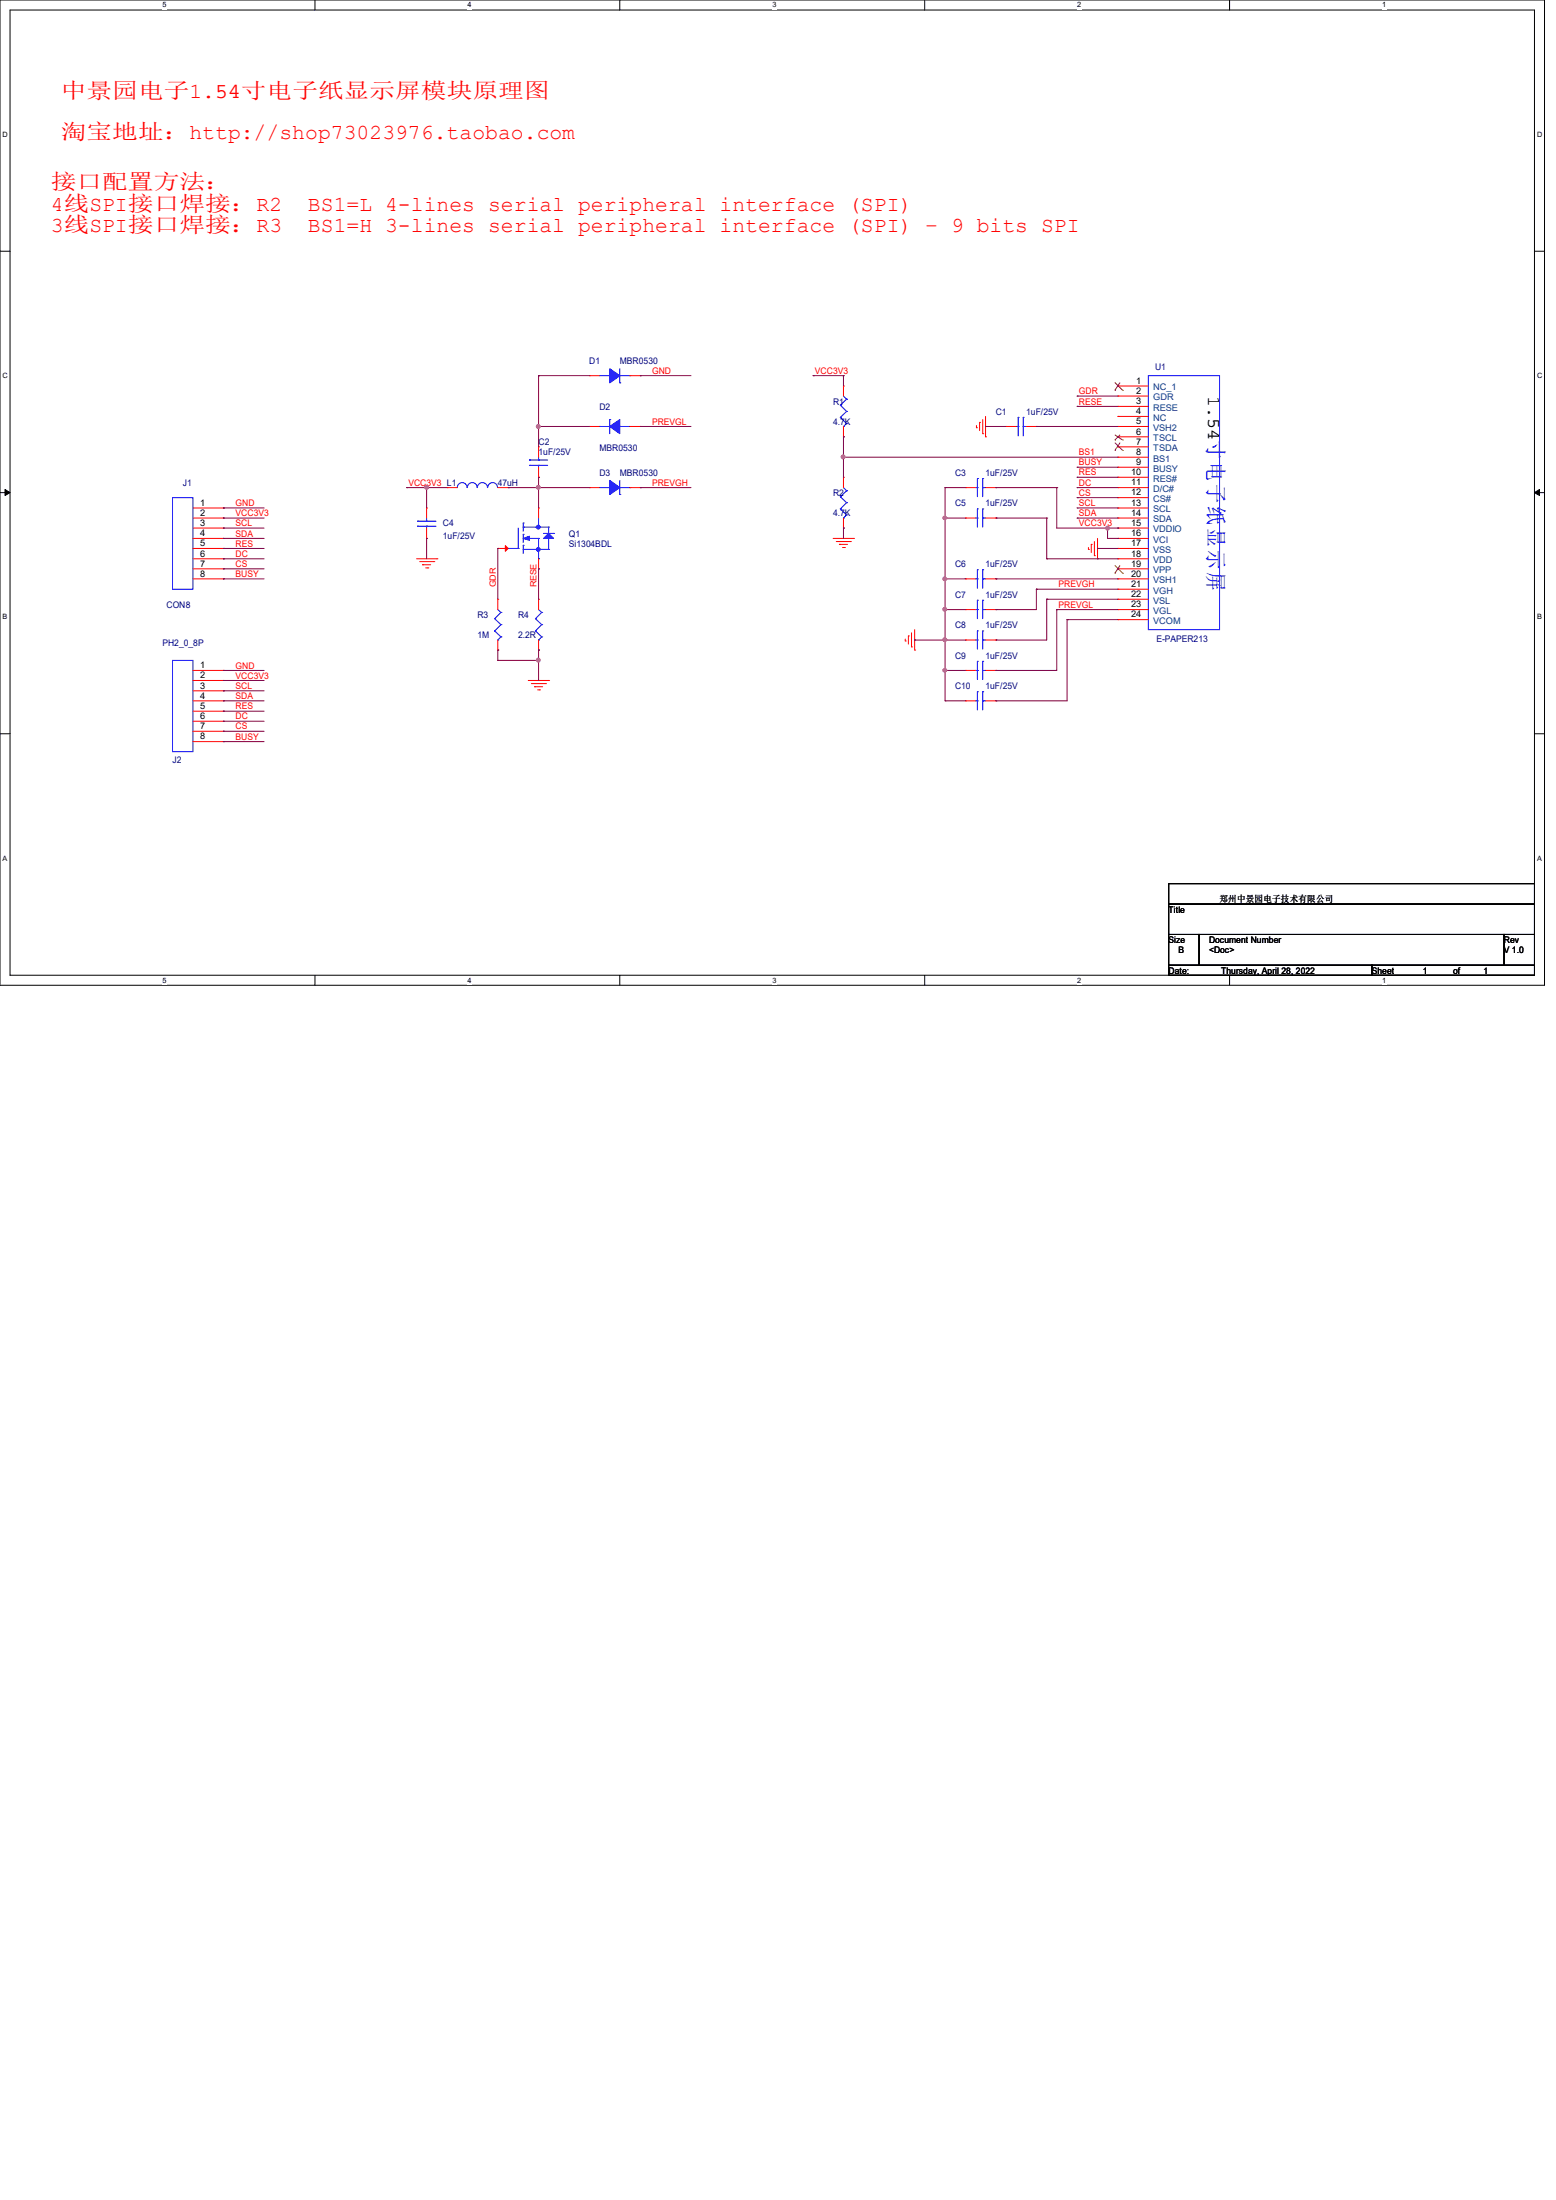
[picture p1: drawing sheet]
<svg xmlns="http://www.w3.org/2000/svg" width="210mm" height="297mm" viewBox="0 0 210 297" stroke-linecap="round" stroke-linejoin="round" font-family="sans-serif">
<path d="M0 0h208.4v133h-208.4zM1.4 1.4h205.7v130.3h-205.7z" fill="none" stroke="#000" stroke-width=".13"/>
<g fill="#fff">
<path d="M21.9 .1h.6v1.1h-.6z"/>
<path d="M21.9 131.8h.6v1.1h-.6z"/>
</g>
<path d="M42.5 0v1.4M42.5 131.7v1.3" fill="none" stroke="#000" stroke-width=".13"/>
<g fill="#fff">
<path d="M63.1 .1h.5v1.1h-.5z"/>
<path d="M63.1 131.8h.5v1.1h-.5z"/>
</g>
<path d="M83.7 0v1.4M83.7 131.7v1.3" fill="none" stroke="#000" stroke-width=".13"/>
<g fill="#fff">
<path d="M104.2 .1h.6v1.1h-.6z"/>
<path d="M104.2 131.8h.6v1.1h-.6z"/>
</g>
<path d="M124.8 0v1.4M124.8 131.7v1.3" fill="none" stroke="#000" stroke-width=".13"/>
<g fill="#fff">
<path d="M145.4 .1h.5v1.1h-.5z"/>
<path d="M145.4 131.8h.5v1.1h-.5z"/>
</g>
<path d="M165.9 0v1.4M165.9 131.7v1.3" fill="none" stroke="#000" stroke-width=".13"/>
<g fill="#fff">
<path d="M186.5 .1h.6v1.1h-.6z"/>
<path d="M186.5 131.8h.6v1.1h-.6z"/>
<path d="M.3 17.6h.8v1.1h-.8z"/>
<path d="M207.4 17.6h.8v1.1h-.8z"/>
<path d="M.3 50.2h.8v1.1h-.8z"/>
<path d="M207.4 50.2h.8v1.1h-.8z"/>
</g>
<path d="M0 33.9h1.4M207.1 33.9h1.3" fill="none" stroke="#000" stroke-width=".13"/>
<g fill="#fff">
<path d="M.3 82.8h.7v1.1h-.7z"/>
<path d="M207.4 82.8h.7v1.1h-.7z"/>
</g>
<path d="M0 66.5h1.4M207.1 66.5h1.3" fill="none" stroke="#000" stroke-width=".13"/>
<path d="M.7 66.1l.7 .4-.7 .4zM207.1 66.5l.7-.4v.8z" fill="#000" stroke="#000" stroke-width=".13"/>
<g fill="#fff">
<path d="M.3 115.3h.7v1.1h-.7z"/>
<path d="M207.4 115.3h.7v1.1h-.7z"/>
</g>
<path d="M0 99.1h1.4M207.1 99.1h1.3M157.7 119.3h49.4v2.7h-49.4zM157.7 122h49.4v4.2h-49.4zM157.7 126.2h4.1v4.1h-4.1zM157.7 130.3h27.5v1.4h-27.5zM161.8 126.2h41.2v4.1h-41.2zM185.2 130.3h21.9v1.4h-21.9zM203 126.2h4.1v4.1h-4.1z" fill="none" stroke="#000" stroke-width=".13"/>
<g fill="none" stroke="#f00" stroke-width=".13">
<path d="M79.5 57.6h.1M79.5 50.7h.1M79.5 57.6h1.4M79.5 50.7h1.4M85 57.6h1.4M85 50.7h1.4M86.4 57.6h.1M86.4 50.7h.1M113.8 52.1h.1M113.8 59h.1M113.8 52.1v1.4M113.8 57.6v1.4"/>
<path d="M131.8 57.7h.1M131.8 57.4v.3M132.2 57h.1M132.2 57v1.1M132.6 58.5h.1M132.6 56.6v1.9M133 59h.1M133 56.2v2.8M135.8 57.6h.1M135.8 57.6h1.4M138.5 57.6h1.4M139.9 57.6h.1"/>
<path d="M150.9 52.1h.1M150.9 53.5h.1M150.9 54.9h.1M150.9 56.2h.1M150.9 57.6h.1M150.9 59h.1M150.9 52.1h4.1M150.9 53.5h4.1M150.9 54.9h4.1M150.9 56.2h4.1M150.9 57.6h4.1M150.9 59h4.1"/>
<path d="M26 72.7h4.1M26 75.4h4.1M26 68.6h4.1M26 69.9h4.1M26 71.3h4.1M26 74h4.1M26 76.8h4.1M26 78.1h4.1M30.1 68.6h.1M30.1 69.9h.1M30.1 71.3h.1M30.1 72.7h.1"/>
<path d="M30.1 74h.1M30.1 75.4h.1M30.1 76.8h.1M30.1 78.1h.1M56.2 75.4h2.8M56.6 75.8h1.9M57 76.2h.1M57 76.2h1.1M57.4 76.7h.3M57.6 72.7h.1M57.6 68.6h.1M57.6 68.6v1.3"/>
<path d="M57.6 71.3v1.4M57.7 76.7h.1M58.5 75.8h.1M59 75.4h.1M60.3 65.8h.1M60.3 65.8h1.4M67.2 74h.1M67.2 65.8h1.4M67.2 74h1.4M68.6 65.8h.1M72.7 64.4h.1M72.7 60.3h.1"/>
<path d="M72.7 68.6h.1M72.7 76.8h.1M72.7 60.3v1.4M72.7 63.1v1.3M72.7 68.6v1.3M72.7 75.4v1.4M79.5 65.8h.1M79.5 65.8h1.4M85 65.8h1.4M86.4 65.8h.1M112.4 72.7h2.8M112.9 73.1h1.9"/>
<path d="M113.3 73.5h.1M113.3 73.5h1.1M113.7 73.9h.3M113.8 64.4h.1M113.8 71.3h.1M113.8 64.4v1.4M113.8 69.9v1.4M114 73.9h.1M114.8 73.1h.1M115.2 72.7h.1M130.3 65.8h.1M130.3 78.1h.1"/>
<path d="M130.3 69.9h.1M130.3 65.8h1.4M130.3 69.9h1.4M130.3 78.1h1.4M133 65.8h1.4M133 69.9h1.4M133 78.1h1.4M134.4 65.8h.1M134.4 78.1h.1M134.4 69.9h.1M146.9 74.2h.1M146.9 73.9v.3"/>
<path d="M147.3 73.5h.1M147.3 73.5v1.1M147.7 75h.1M147.7 73.1v1.9M148.1 75.4h.1M148.1 72.7v2.7M150.9 60.3h.1M150.9 61.7h.1M150.9 63.1h.1M150.9 64.4h.1M150.9 65.8h.1M150.9 67.2h.1"/>
<path d="M150.9 68.6h.1M150.9 69.9h.1M150.9 71.3h.1M150.9 72.7h.1M150.9 74h.1M150.9 75.4h.1M150.9 76.8h.1M150.9 78.1h.1M150.9 79.5h.1M150.9 72.7h4.1M150.9 75.4h4.1M150.9 65.8h4.1"/>
<path d="M150.9 60.3h4.1M150.9 61.7h4.1M150.9 63.1h4.1M150.9 64.4h4.1M150.9 67.2h4.1M150.9 68.6h4.1M150.9 69.9h4.1M150.9 71.3h4.1M150.9 74h4.1M150.9 76.8h4.1M150.9 78.1h4.1M150.9 79.5h4.1"/>
<path d="M26 91.9h4.1M26 90.5h4.1M26 93.3h4.1M26 94.6h4.1M26 96h4.1M26 97.4h4.1M26 98.7h4.1M30.1 90.5h.1M30.1 91.9h.1M30.1 93.3h.1M30.1 94.6h.1M30.1 96h.1"/>
<path d="M30.1 97.4h.1M30.1 98.7h.1M67.2 80.9h.1M67.2 87.8h.1M67.2 80.9v1.4M67.2 86.4v1.4M71.3 91.9h2.7M71.7 92.3h1.9M72.1 92.7h.1M72.1 92.7h1.1M72.6 93.1h.2M72.7 80.9h.1"/>
<path d="M72.7 87.8h.1M72.7 80.9v1.4M72.7 86.4v1.4M72.8 93.1h.1M73.6 92.3h.1M74 91.9h.1M122.2 86.5h.1M122.2 86.3v.2M122.6 85.9h.1M122.6 85.9v1.1M123 87.3h.1M123 85.4v1.9"/>
<path d="M123.4 87.8h.1M123.4 85v2.8M130.3 94.6h.1M130.3 90.5h.1M130.3 86.4h.1M130.3 82.3h.1M130.3 82.3h1.4M130.3 90.5h1.4M130.3 94.6h1.4M130.3 86.4h1.4M133 82.3h1.4M133 90.5h1.4"/>
<path d="M133 94.6h1.4M133 86.4h1.4M134.4 94.6h.1M134.4 90.5h.1M134.4 86.4h.1M134.4 82.3h.1M150.9 80.9h.1M150.9 82.3h.1M150.9 83.7h.1M150.9 80.9h4.1M150.9 82.3h4.1M150.9 83.7h4.1"/>
<path d="M26 100.1h4.1M30.1 100.1h.1"/>
</g>
<g fill="none" stroke="#00f" stroke-width=".13">
<path d="M80.9 57.6h.1M80.9 57.6h1.4M80.9 50.7h1.4M82.3 56.6h.1M82.3 50.7h.1M82.3 56.6v1.9M83.7 57.6h.1M83.7 51.7h.1M83.7 57.6h1.3M83.7 49.8v1.9M83.7 50.7h1.3M85 50.7h.1"/>
<path d="M113.4 54.7h.1M113.4 56.3h.1M113.4 54.7l.9 .8M113.4 56.3l.9 .9M113.8 57.6h.1M113.8 53.5l.5 .4M114.3 53.9h.1M114.3 55.5h.1M114.3 57.2h.1M114.3 53.9l-.9 .8M114.3 55.5l-.9 .8M114.3 57.2l-.5 .4"/>
<path d="M137.2 57.6h.2M137.4 57.6h.1M137.4 56.3h.1M137.4 56.3v2.5M138.1 56.3h.1M138.1 57.6h.1M138.1 57.6h.4M138.1 56.3v2.5M155 50.7h9.6v34.3h-9.6zM23.3 67.2h2.7v12.3h-2.7zM56.3 70.4h.1M56.3 71h.1"/>
<path d="M56.3 70.4h2.5M56.3 71h2.5M57.6 71h.1M57.6 70.4h.1M57.6 69.9v.5M57.6 71v.3M61.7 65.8a.66 .66 0 0 1 .7-.6 .66 .66 0 0 1 .6 .6M63.1 65.8a.66 .66 0 0 1 .6-.6 .66 .66 0 0 1 .7 .6M64.4 65.8a.68 .68 0 0 1 .7-.6 .68 .68 0 0 1 .7 .6M65.8 65.8a.66 .66 0 0 1 .7-.6 .66 .66 0 0 1 .6 .6M68.6 74h.1M68.6 74h1.3"/>
<path d="M69.9 74h.1M69.9 71.3v2.7M70.6 73.6h.1M70.6 72.1h.1M70.6 70.6h.1M70.6 71.2h.1M70.6 70.6v1.1M70.6 72.1v1.1M70.6 73.6v1.1M70.6 74.2h3.4M70.6 71.2h3.4M71.3 72.7h1.4"/>
<path d="M71.5 62.1h.1M71.5 62.8h.1M71.5 62.1h2.4M71.5 62.8h2.4M72.7 62.8h.1M72.7 62.1h.1M72.7 71.2h.1M72.7 72.7h.1M72.7 75.4h.1M72.7 61.7v.4M72.7 62.8v.3M72.7 69.9v1.3"/>
<path d="M72.7 72.7v2.7M73.4 72h1.3M74 74.2h.1M74 72.7h.1M74 71.2h.1M74 71.2v.8M74 72.7v1.5M74.7 72h.1M80.9 65.8h1.4M82.3 65.8h.1M83.7 66.8h.1M83.7 65.8h1.3"/>
<path d="M83.7 64.9v1.9M85 65.8h.1M113.4 67.1h.1M113.4 68.7h.1M113.4 67.1l.9 .8M113.4 68.7l.9 .8M113.8 69.9h.1M113.8 65.8l.5 .5M114.3 66.3h.1M114.3 67.9h.1M114.3 69.5h.1M114.3 66.3l-.9 .8"/>
<path d="M114.3 67.9l-.9 .8M114.3 69.5l-.5 .4M131.7 65.8h.2M131.7 78.1h.2M131.7 69.9h.2M131.9 65.8h.1M131.9 64.6h.1M131.9 78.1h.1M131.9 76.9h.1M131.9 69.9h.1M131.9 68.7h.1M131.9 64.6v2.5"/>
<path d="M131.9 68.7v2.5M131.9 76.9v2.5M132.6 64.6h.1M132.6 65.8h.1M132.6 76.9h.1M132.6 78.1h.1M132.6 68.7h.1M132.6 69.9h.1M132.6 65.8h.4M132.6 64.6v2.5M132.6 68.7v2.5M132.6 76.9v2.5"/>
<path d="M132.6 78.1h.4M132.6 69.9h.4M23.3 89.2h2.7v12.3h-2.7zM66.8 83.5h.1M66.8 85.2h.1M66.8 83.5l.8 .8M66.8 85.2l.8 .8M67.2 86.4h.1M67.2 82.3l.4 .4M67.6 82.7h.1M67.6 84.3h.1M67.6 86h.1"/>
<path d="M67.6 82.7l-.8 .8M67.6 84.3l-.8 .9M67.6 86l-.4 .4M72.3 83.5h.1M72.3 85.2h.1M72.3 83.5l.8 .8M72.3 85.2l.8 .8M72.7 86.4h.1M72.7 82.3l.4 .4M73.1 82.7h.1M73.1 84.3h.1M73.1 86h.1"/>
<path d="M73.1 82.7l-.8 .8M73.1 84.3l-.8 .9M73.1 86l-.4 .4M131.7 94.6h.2M131.7 90.5h.2M131.7 86.4h.2M131.7 82.3h.2M131.9 94.6h.1M131.9 93.4h.1M131.9 90.5h.1M131.9 89.3h.1M131.9 86.4h.1"/>
<path d="M131.9 85.2h.1M131.9 82.3h.1M131.9 81h.1M131.9 81v2.5M131.9 85.2v2.4M131.9 89.3v2.4M131.9 93.4v2.4M132.6 93.4h.1M132.6 94.6h.1M132.6 89.3h.1M132.6 90.5h.1M132.6 85.2h.1"/>
<path d="M132.6 86.4h.1M132.6 81h.1M132.6 82.3h.1M132.6 81v2.5M132.6 85.2v2.4M132.6 89.3v2.4M132.6 93.4v2.4M132.6 94.6h.4M132.6 90.5h.4M132.6 86.4h.4M132.6 82.3h.4"/>
</g>
<g fill="none" stroke="#804000" stroke-width=".13">
<path d="M150.5 52.7h.1M150.5 59.4h.1M150.5 51.6l1 1.1M150.5 58.7l1 .7M150.5 59.8l1 1M151.2 51.6l-.7 1.1M151.2 58.7l-.7 .7M151.2 59.8l-.7 1M151.5 52.7h.1M151.5 59.4h.1M150.5 60.8h.1M150.5 77.4h.1"/>
<path d="M150.5 76.3l1 1.1M151.2 76.3l-.7 1.1M151.5 60.8h.1M151.5 77.4h.1"/>
</g>
<g fill="#00f" stroke="#00f" stroke-width=".13">
<path d="M74 72l.7 .7h-1.3z"/>
<path d="M70.6 72.7l.9-.3v.5z"/>
<path d="M82.3 57.6l1.4-1v1.9z" fill-rule="evenodd"/>
<path d="M82.3 64.9l1.4 .9-1.4 1z" fill-rule="evenodd"/>
<path d="M82.3 49.8l1.4 .9-1.4 1z" fill-rule="evenodd"/>
<circle cx="72.6" cy="71.2" r=".25"/>
<circle cx="72.6" cy="74.2" r=".25"/>
</g>
<path d="M68.2 73.7l.4 .3-.4 .4z" fill="#f00" stroke="#f00" stroke-width=".13"/>
<g fill="none" stroke="#800040" stroke-width=".13">
<path d="M72.7 50.7h.1M72.7 57.6h.1M72.7 50.7v9.6M72.7 50.7h6.8M72.7 57.6h6.8M86.4 50.7h.1M86.4 57.6h.1M86.4 50.7h6.9M86.4 57.6h6.9M109.7 50.7h.1M109.7 50.7h4.1M113.8 59h.1"/>
<path d="M113.8 50.7h.1M113.8 50.7v1.4M113.8 59v5.4M133 57.6h.1M133 57.6h2.8M139.9 57.6h.1M139.9 57.6h11M145.4 53.5h.1M145.4 54.9h.1M145.4 53.5h5.5M145.4 54.9h5.5M30.1 68.6h.1"/>
<path d="M30.1 69.9h.1M30.1 71.3h.1M30.1 72.7h.1M30.1 74h.1M30.1 75.4h.1M30.1 76.8h.1M30.1 78.1h.1M30.1 68.6h5.5M30.1 69.9h5.5M30.1 71.3h5.5M30.1 75.4h5.5M30.1 78.1h5.5"/>
<path d="M30.1 72.7h5.5M30.1 74h5.5M30.1 76.8h5.5M54.9 65.8h.1M54.9 65.8h5.4M57.6 65.8h.1M57.6 72.7h.1M57.6 65.8v2.8M57.6 72.7v2.7M67.2 74h.1M67.2 74v6.9M68.6 65.8h.1"/>
<path d="M68.6 65.8h10.9M72.7 64.4h.1M72.7 65.8h.1M72.7 76.8h.1M72.7 64.4v4.2M72.7 76.8v4.1M86.4 65.8h.1M86.4 65.8h6.9M113.8 71.3h.1M113.8 61.7h.1M113.8 71.3v1.4M113.8 61.7h37.1"/>
<path d="M127.6 78.1h.1M127.6 65.8h.1M127.6 69.9h.1M127.6 65.8h2.7M127.6 69.9h2.7M127.6 78.1h2.7M127.6 65.8v28.8M134.4 65.8h.1M134.4 69.9h.1M134.4 78.1h.1M134.4 65.8h8.2M134.4 69.9h6.9"/>
<path d="M134.4 78.1h16.5M139.9 79.5h.1M139.9 79.5h11M139.9 79.5v2.8h-5.5M141.3 75.4h.1M141.3 69.9h.1M141.3 75.4h9.6M141.3 69.9v5.5M142.6 65.8h.1M142.6 65.8v5.5h8.3M145.4 63.1h.1M145.4 64.4h.1"/>
<path d="M145.4 65.8h.1M145.4 67.2h.1M145.4 68.6h.1M145.4 69.9h.1M145.4 63.1h5.5M145.4 64.4h5.5M145.4 65.8h5.5M145.4 67.2h5.5M145.4 68.6h5.5M145.4 69.9h5.5M148.1 74h.1M148.1 74h2.8"/>
<path d="M149.5 71.3h.1M149.5 71.3v1.4h1.4M150.9 72.7h.1M150.9 71.3h.1M30.1 90.5h.1M30.1 91.9h.1M30.1 93.3h.1M30.1 94.6h.1M30.1 96h.1M30.1 97.4h.1M30.1 98.7h.1M30.1 90.5h5.5"/>
<path d="M30.1 94.6h5.5M30.1 91.9h5.5M30.1 93.3h5.5M30.1 96h5.5M30.1 97.4h5.5M30.1 98.7h5.5M67.2 87.8h.1M67.2 89.2h.1M67.2 87.8v1.4M67.2 89.2h5.5M72.7 87.8h.1M72.7 89.2h.1"/>
<path d="M72.7 87.8v4.1M123.4 86.4h.1M123.4 86.4h6.9M127.6 94.6h.1M127.6 90.5h.1M127.6 86.4h.1M127.6 82.3h.1M127.6 82.3h2.7M127.6 90.5h2.7M127.6 94.6h2.7M134.4 82.3h.1M134.4 86.4h.1"/>
<path d="M134.4 90.5h.1M134.4 94.6h.1M141.3 80.9h.1M141.3 80.9h9.6M141.3 80.9v5.5h-6.9M142.6 82.3h.1M142.6 82.3h8.3M142.6 82.3v8.2h-8.2M144 83.7h.1M144 83.7h6.9M144 83.7v10.9h-9.6M30.1 100.1h.1"/>
<path d="M30.1 100.1h5.5"/>
</g>
<g fill="#f0f" stroke="#f0f" stroke-width=".13">
<circle cx="113.8" cy="61.7" r=".25"/>
<circle cx="127.5" cy="90.5" r=".24"/>
<circle cx="127.5" cy="86.4" r=".25"/>
<circle cx="127.5" cy="82.3" r=".25"/>
<circle cx="127.5" cy="78.1" r=".25"/>
<circle cx="127.5" cy="69.9" r=".24"/>
<circle cx="72.6" cy="57.6" r=".25"/>
<circle cx="57.6" cy="65.8" r=".25"/>
<circle cx="72.6" cy="65.8" r=".25"/>
<circle cx="72.6" cy="89.1" r=".25"/>
<circle cx="149.5" cy="71.3" r=".25"/>
</g>
<text font-size="3" fill="#00f" x="163.1" y="59.4" transform="rotate(90 163.1 59.4)">寸电子纸显示屏</text>
<g font-size="2.9" fill="#f00">
<text x="8.2" y="13.2">中景园电子1.54寸电子纸显示屏模块原理图</text>
<text x="8.2" y="18.7">淘宝地址：http://shop73023976.taobao.com</text>
<text x="6.9" y="28.4">4线SPI接口焊接：R2</text>
<text x="6.9" y="25.6">接口配置方法：</text>
<text x="41.6" y="28.4">BS1=L 4-lines serial peripheral interface (SPI)</text>
<text x="6.9" y="31.3">3线SPI接口焊接：R3</text>
<text x="41.6" y="31.3">BS1=H 3-lines serial peripheral interface (SPI) – 9 bits SPI</text>
</g>
<text font-size="2.5" x="163.1" y="53.5" transform="rotate(90 163.1 53.5)">1.54</text>
<g font-size="1.2" fill="#000080">
<text x="79.5" y="49.1">D1</text>
<text x="83.6" y="49.1">MBR0530</text>
<text x="155.9" y="50">U1</text>
<text x="80.9" y="55.3">D2</text>
<text x="112.4" y="54.6">R1</text>
<text x="112.4" y="57.4">4.7K</text>
<text x="134.4" y="56">C1</text>
<text x="138.5" y="56">1uF/25V</text>
<text x="24.7" y="65.6">J1</text>
<text x="67.2" y="65.6">47uH</text>
<text x="72.7" y="60.1">C2</text>
<text x="72.7" y="61.5">1uF/25V</text>
<text x="80.9" y="60.9">MBR0530</text>
<text x="80.9" y="64.2">D3</text>
<text x="83.6" y="64.2">MBR0530</text>
<text x="128.9" y="64.2">C3</text>
<text x="133" y="64.2">1uF/25V</text>
<text x="59.8" y="71.1">C4</text>
<text x="112.4" y="67">R2</text>
<text x="112.4" y="69.7">4.7K</text>
<text x="128.9" y="68.3">C5</text>
<text x="133" y="68.3">1uF/25V</text>
<text x="59.8" y="72.7">1uF/25V</text>
<text x="76.8" y="72.4">Q1</text>
<text x="76.8" y="73.8">Si1304BDL</text>
<text x="128.9" y="76.6">C6</text>
<text x="133" y="76.6">1uF/25V</text>
<text x="22.5" y="82">CON8</text>
<text x="64.4" y="83.4">R3</text>
<text x="69.9" y="83.4">R4</text>
<text x="128.9" y="80.7">C7</text>
<text x="133" y="80.7">1uF/25V</text>
<text x="21.9" y="87.2">PH2_0_8P</text>
<text x="64.4" y="86.1">1M</text>
<text x="69.9" y="86.1">2.2R</text>
<text x="128.9" y="88.9">C9</text>
<text x="128.9" y="84.8">C8</text>
<text x="133" y="88.9">1uF/25V</text>
<text x="133" y="84.8">1uF/25V</text>
<text x="156.1" y="86.7">E-PAPER213</text>
<text x="128.9" y="93">C10</text>
<text x="133" y="93">1uF/25V</text>
<text x="23.3" y="103">J2</text>
</g>
<g font-size="1.2" fill="#f00">
<text x="88" y="50.5">GND</text>
<text x="110" y="50.5">VCC3V3</text>
<text x="145.6" y="53.2">GDR</text>
<text x="88" y="57.3">PREVGL</text>
<text x="145.6" y="54.6">RESE</text>
<text x="55.1" y="65.6">VCC3V3 L1</text>
<text x="88" y="65.6">PREVGH</text>
<text x="145.6" y="61.5">BS1</text>
<text x="145.6" y="62.8">BUSY</text>
<text x="145.6" y="64.2">RES</text>
<text x="145.6" y="65.6">DC</text>
<text x="31.8" y="68.3">GND</text>
<text x="31.8" y="69.7">VCC3V3</text>
<text x="31.8" y="71">SCL</text>
<text x="145.6" y="66.9">CS</text>
<text x="145.6" y="68.3">SCL</text>
<text x="145.6" y="69.7">SDA</text>
<text x="145.6" y="71">VCC3V3</text>
<text x="31.8" y="72.4">SDA</text>
<text x="31.8" y="73.8">RES</text>
<text x="31.8" y="75.2">DC</text>
<text x="31.8" y="76.5">CS</text>
<text x="31.8" y="77.9">BUSY</text>
<text x="66.9" y="79.3" transform="rotate(-90 66.9 79.3)">GDR</text>
<text x="72.4" y="79.3" transform="rotate(-90 72.4 79.3)">RESE</text>
<text x="142.9" y="79.3">PREVGH</text>
<text x="142.9" y="82">PREVGL</text>
<text x="31.8" y="90.3">GND</text>
<text x="31.8" y="91.6">VCC3V3</text>
<text x="31.8" y="93">SCL</text>
<text x="31.8" y="94.4">SDA</text>
<text x="31.8" y="95.8">RES</text>
<text x="31.8" y="97.1">DC</text>
<text x="31.8" y="98.5">CS</text>
<text x="31.8" y="99.9">BUSY</text>
</g>
<g font-size="1.2">
<text x="153.3" y="51.8">1</text>
<text x="153.3" y="53.2">2</text>
<text x="153.3" y="54.6">3</text>
<text x="153.3" y="55.9">4</text>
<text x="153.3" y="57.3">5</text>
<text x="153.3" y="58.7">6</text>
<text x="152.6" y="64.1">10</text>
<text x="152.6" y="65.5">11</text>
<text x="153.3" y="60">7</text>
<text x="153.3" y="61.4">8</text>
<text x="153.3" y="62.8">9</text>
<text x="27" y="68.3">1</text>
<text x="27" y="69.6">2</text>
<text x="27" y="71">3</text>
<text x="152.6" y="66.9">12</text>
<text x="152.6" y="68.3">13</text>
<text x="152.6" y="69.6">14</text>
<text x="152.6" y="71">15</text>
<text x="27" y="72.4">4</text>
<text x="27" y="73.7">5</text>
<text x="27" y="75.1">6</text>
<text x="27" y="76.5">7</text>
<text x="27" y="77.9">8</text>
<text x="152.6" y="72.4">16</text>
<text x="152.6" y="73.7">17</text>
<text x="152.6" y="75.1">18</text>
<text x="152.6" y="76.5">19</text>
<text x="152.6" y="77.9">20</text>
<text x="152.6" y="79.2">21</text>
<text x="152.6" y="80.6">22</text>
<text x="152.6" y="82">23</text>
<text x="152.6" y="83.4">24</text>
<text x="27" y="90.2">1</text>
<text x="27" y="91.6">2</text>
<text x="27" y="93">3</text>
<text x="27" y="94.3">4</text>
<text x="27" y="95.7">5</text>
<text x="27" y="97.1">6</text>
<text x="27" y="98.4">7</text>
<text x="27" y="99.8">8</text>
<text x="157.7" y="123.2">Title</text>
<text x="164.6" y="121.8">郑州中景园电子技术有限公司</text>
<text x="157.7" y="127.3">Size</text>
<text x="157.7" y="131.4">Date:</text>
<text x="159.1" y="128.7">B</text>
<text x="163.2" y="127.3">Document Number</text>
<text x="163.2" y="128.7">&lt;Doc&gt;</text>
<text x="164.8" y="131.4">Thursday, April 28, 2022</text>
<text x="185.1" y="131.4">Sheet</text>
<text x="192" y="131.4">1</text>
<text x="196.1" y="131.4">of</text>
<text x="200.2" y="131.4">1</text>
<text x="203" y="127.3">Rev</text>
<text x="203" y="128.7">V 1.0</text>
</g>
<g font-size="1.2" fill="#004080">
<text x="155.7" y="52.7">NC_1</text>
<text x="155.7" y="54.1">GDR</text>
<text x="155.7" y="55.5">RESE</text>
<text x="155.7" y="56.8">NC</text>
<text x="155.7" y="58.2">VSH2</text>
<text x="155.7" y="59.6">TSCL</text>
<text x="155.7" y="60.9">TSDA</text>
<text x="155.7" y="62.3">BS1</text>
<text x="155.7" y="63.7">BUSY</text>
<text x="155.7" y="65">RES#</text>
<text x="155.7" y="66.4">D/C#</text>
<text x="155.7" y="67.8">CS#</text>
<text x="155.7" y="69.2">SCL</text>
<text x="155.7" y="70.5">SDA</text>
<text x="155.7" y="71.9">VDDIO</text>
<text x="155.7" y="73.3">VCI</text>
<text x="155.7" y="74.6">VSS</text>
<text x="155.7" y="76">VDD</text>
<text x="155.7" y="77.4">VPP</text>
<text x="155.7" y="78.7">VSH1</text>
<text x="155.7" y="80.1">VGH</text>
<text x="155.7" y="81.5">VSL</text>
<text x="155.7" y="82.9">VGL</text>
<text x="155.7" y="84.2">VCOM</text>
</g>
<g font-size="1">
<text x="21.9" y="1">5</text>
<text x="63.1" y="1">4</text>
<text x="104.2" y="1">3</text>
<text x="145.4" y="1">2</text>
<text x="186.5" y="1">1</text>
<text x=".3" y="18.5">D</text>
<text x="207.5" y="18.5">D</text>
<text x=".3" y="51">C</text>
<text x="207.5" y="51">C</text>
<text x=".3" y="83.6">B</text>
<text x="207.5" y="83.6">B</text>
<text x=".3" y="116.2">A</text>
<text x="207.5" y="116.2">A</text>
<text x="21.9" y="132.7">5</text>
<text x="63.1" y="132.7">4</text>
<text x="104.2" y="132.7">3</text>
<text x="145.4" y="132.7">2</text>
<text x="186.5" y="132.7">1</text>
</g>
</svg>
